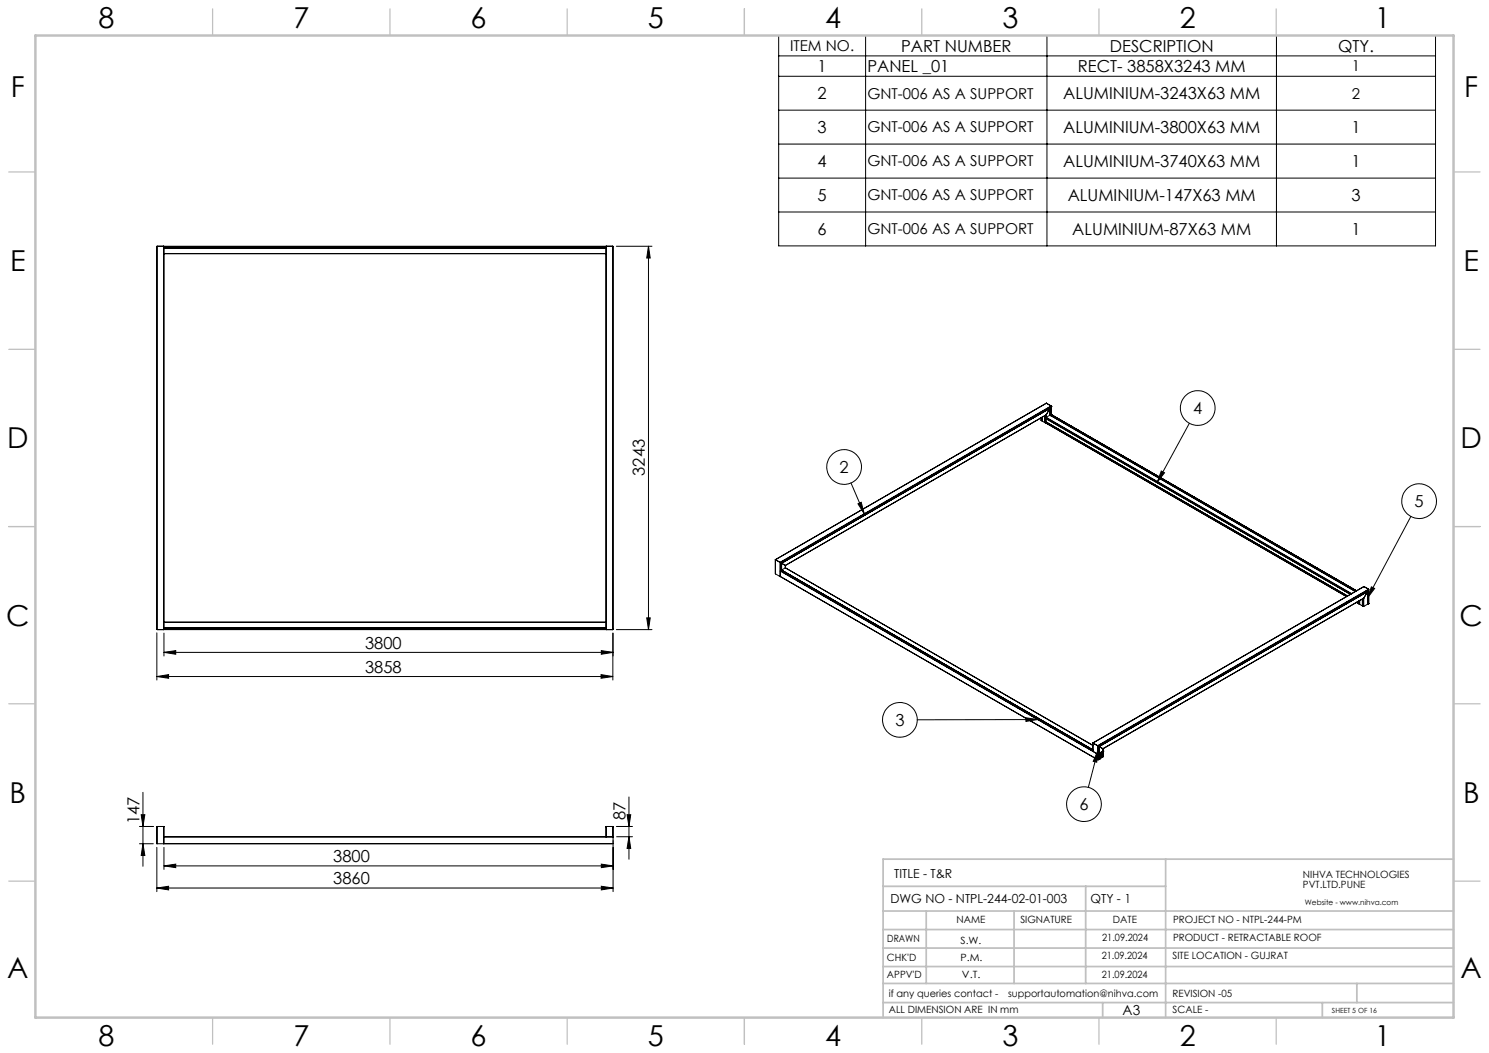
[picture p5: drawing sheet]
<svg xmlns="http://www.w3.org/2000/svg" width="420mm" height="297mm" viewBox="0 0 420 297" stroke-linecap="round" stroke-linejoin="round" font-family="sans-serif">
<g fill="none" stroke="#000" stroke-width=".28">
<path d="M219.6 10h185.3v59.4h-185.3zM219.6 15.8h185.3M244.2 10v59.4M295.3 10v59.4M360 10v59.4M219.6 21.5h185.3M219.6 31.1h185.3M219.6 40.6h185.3M219.6 50.2h185.3M219.6 59.8h185.3M44.3 69.5v108.1M44.3 69.5h1.9"/>
<path d="M46.2 69.5h.1M46.2 69.5v108.1M46.2 69.5h124.7M46.2 69.5v108M46.2 69.6h124.7M46.2 70h124.7M46.2 71.5h124.7M46.2 71.6h124.7M170.9 69.5v108M171 69.5h-.1M171 69.5h1.9M171 69.5v108.1"/>
<path d="M172.9 69.5h.1M172.9 69.5v108.1M172.9 69.5v108M173.8 69.5h10.1M182.9 69.5v108.1M182.9 69.5l.5 3.3h-1zM293.7 117.9v.7M293.7 118.6h.1M293.8 118.6h.1M293.8 117.8v.8M293.9 117.7v.9M293.9 118.6h.1"/>
<path d="M293.9 118.7h.1M293.9 117.7v1M293.9 118.7l.8 .5M294.7 117.3v1.9M294.8 119.2h-.1M294.8 117.2v2M294.9 119.1l-.1 .1M294.9 119.3h.1M294.9 117.2v2.1M295 119.3h.1M295 117.1v2.2M295.1 117.9h.1"/>
<path d="M295 119h.1M295.1 119.3h.1M295 117.9l86 49.7M295 119l85.1 49.1M295 119.3l84.8 49M295 117.8v.1M295 118.1v.9M295 119.2v.1M295 117.8l86.1 49.7M295 118.1l85.9 49.5M295 119.2l84.9 49M295.1 117.7l-.1 .1"/>
<path d="M295.1 118l-.1 .1M295.1 119.1l-.1 .1M295.1 117l-73.6 42.5M295.1 117.7l86.1 49.7M295.1 118l85.9 49.6M295.1 119.1l84.9 49M295.1 117v.7M295.1 118h.1M295.1 119.1h.1M295.2 118h-.1M295.2 119.1h-.1M295.2 113.7l-76.5 44.2"/>
<path d="M295.2 113.7l1.3 .8M295.8 115l.3 .2M295.9 115v.1M296.1 115.1h.1M296.1 114.9v.2M296.2 117.1h.1M296.2 115.1v.1M296.2 117.1l86.1 49.7M296.2 115.1l-75.8 43.8M296.2 115.1v2M296.2 117.1l-1.1 .6M296.2 115.2l-1.1 1.8"/>
<path d="M296.4 114.7v2.5M296.4 116.9h.1M296.4 117h.1M296.4 114.7h.1M296.4 117l86.2 49.7M296.4 114.7l-76.2 44M296.5 116.9h.1M296.5 114.5v.1M296.5 114.6l-.1 2.7M296.5 114.6l-76.4 44.1M296.5 114.5l-76.5 44.1M296.5 114.6l-.1 .1"/>
<path d="M296.5 116.9l86.1 49.7-86.2-49.7M296.5 114.5v2.4M335.5 119.4l-9.1 16.6M240 136.2l3.8 8.7M327.6 132.9l.9 .4-2.1 2.7zM218.7 157.9v4M218.7 157.9h.1M218.7 157.9l1.3 .7M220 158.6l.1 .1M220 158.6v4M220.1 158.7v2.3M220.1 158.7h.1"/>
<path d="M220.2 158.7h.1M220.2 158.7l.2 .2M220.5 158.9h.1M220.5 158.9v2.2M220.5 158.9l1 .6M221.5 159.5h.1M221.5 159.5v.7M242 142.1l.9-.4 .9 3.2zM398 145.7l-12.3 23M44.2 178.5v13.3M44.3 177.6h1.9M46.2 177.5h126.7"/>
<path d="M46.2 177.5v.1M46.2 175.5h124.7M46.2 177.1h124.7M46.2 177.4h124.7M46.2 177.5h124.7M46.2 178.6v6.4M170.9 177.5l.1 .1M172.9 178.6v13.2M172.9 177.5v.1M172.9 178.6v6.4M173.8 177.6h10.1M182.4 174.3h1l-.5 3.3z"/>
<path d="M218.7 161.9l1.3 .7M220 162.6h.1M220.1 162.6h.1M220.1 162.6l89.6 51.7M220.1 161.1l89.6 51.7M220.1 161.1v1.5M220.1 161v.1M220.1 161l88.2 50.8M220.2 161h.1M220.5 160.8h.1M220.5 160.8l87.8 50.7M220.5 160.9v.2"/>
<path d="M221.5 160.2l-1 .6M221.5 160.2h.1M221.5 160.2l86.8 50.1M221.5 160.2l86.8 50M382.6 169.9l.6 .3M382.9 169.8l.3 .2-.4-.2M382.9 169.8l.3 .1zM383.2 170.2h.1M383.2 169.6v.6M383.2 170.2l.1 .1M383.3 170.3v.1M383.3 169.5v.8"/>
<path d="M383.3 169.5v.9M383.4 170.3l-.1 .1M383.4 169.4v.9M383.5 170.3h-.1M383.5 169.4v1.1l.8 .4M384.3 170.9h.1M384.3 168.9v2M384.4 168.9v2M384.5 170.8l-.1 .1M384.5 171h.1M384.5 168.9v2.1M384.5 171l.1 .1"/>
<path d="M384.6 171.1h.1M384.6 168.8v2.3M384.7 165.4h.1M384.7 168.7l-73.6 42.5M384.7 165.4l-76.4 44.1M384.7 168.7v2.4M384.7 165.4l1.3 .8M384.7 165.4l-76.4 44.2M385.4 166.8l.2 .1M385.5 166.7v.1M385.7 166.8h.1M385.7 166.8l-75.7 43.7"/>
<path d="M385.7 166.8v.1M385.7 166.5v.4M385.7 170.4h.1M385.7 166.9h.1M385.7 166.9v3.5M385.7 166.9l-1 1.8M385.7 170.4l-1 .7M385.7 170.1l.3 .1M385.7 166.9l-75.7 43.7M386 166.4v3.9M386 170.2h.1M386 166.4h.1"/>
<path d="M386 166.4l-76.3 44M386 166.2v.1M386 166.3v.1M386 166.3v4M386 166.2l-76.4 44.1M386 166.3l-76.3 44.1M386.1 166.3l-.1 4M386.8 165.5l.9 .5-2 2.7zM44.2 190.8l3.4-.5v1zM44.2 190.8h128.7M46.2 184l3.4-.5v1zM46.2 184h126.7"/>
<path d="M169.5 190.3l3.4 .5-3.4 .5zM169.6 183.5l3.3 .5-3.3 .5zM289.4 202.5l3.3 .4-3.3 .6zM292.7 202.9l-34 .1M308.3 209.5v.1M308.3 209.5v2.4M308.3 209.6l1.3 .7M308.3 209.6v2.3M308.3 211.9l1.3 .8M309.6 210.3l.1 .1M309.6 212.7h.1M309.6 210.3v2.4"/>
<path d="M309.7 214.3h.1M309.7 212.8v1.5M309.7 211.7l-.3 3.3-1-.3zM309.7 212.7v.1M309.7 213.9h.1M309.7 214.2h.1M309.7 212.8h.1M309.7 212.8v.5l.4-.2M309.7 211.7l-2.7 10.4M309.7 213.9v.4M309.7 214l.3 .1M309.7 212.9l.4 .2"/>
<path d="M309.7 212.7h.1M309.7 210.4h.1M309.7 213.6h.1M309.7 213.3h.1M309.7 210.4v2.3M309.7 213.3v.3M309.7 212.4l.3 .1M309.7 210.4l.3 .1M310 210.5h.1M310 212.5h.1M310 210.5v2M310 212.4l-.3-.1 .3 .2"/>
<path d="M310 214.1h.1M310 210.6l1.1 .6M310.1 214.1h.1M310.1 213.5h.1M310.1 213.5l-.4 .4M310.1 213.1h.1M310.1 212.5h.1M310.1 214.1l-.4-.2 .3 .2M310.1 213.7h.1M310.1 214h.1M310.1 212.8h.1M310.1 213h.1"/>
<path d="M310.1 212.7h.1M310.1 213.5l.1 .1M310.1 212.5v.6M310.1 213.5v.6M310.2 213.6h.1M310.2 212.7l-.1 .2M310.2 213.6l-.1 .1M310.2 212.7l-.1 .1M310.3 213.6h.1M310.3 213.6l-.2 .1M310.6 212.2l.4 .3M310.6 212.2l.3 .2"/>
<path d="M310.7 213.2l.2 .1M310.7 212.1l.2 .2M310.8 212.7l.3 .2M310.8 213.1l.1 .1M310.9 213.2h.1M310.9 213.3l.1 .1M310.9 212.4h.1M310.9 213l.2 .1M310.9 212.4l-.3-.2 .5 .3M310.9 212.3v.1M310.9 213.2v.1M311 213.4l-.4-.2 .4 .3"/>
<path d="M311 212v.1M311 212.2h.1M311 213.4l.1 .1M311 212.1l.1 .1M311 212h.1M311 213.1h.1M311 212.9h.1M311 212.9l-.9 .6M311 213.5h.1M311 213.4h.1M311 212.5h.1M311 211.9h.1"/>
<path d="M311 211.9l-.9 .6M311 212.3h.1M311 212.1l-.1 .2M311 212.1h.1M311 213.1l-.1 .1M311 213.5l-.9 .5M311 212.9l-1.3 .7M311 212.5l-1.3 .8M311 212.5l-.9 .5M311 212.3l-.1 .1M311.1 211.2h.1M311.1 213.3h.1"/>
<path d="M311.1 211.9h.1M311.1 212.2v1.1M311.1 212.5h-.1M311.1 211.2v.7M311.1 211.9v.1M311.1 212.3v.2M311.1 212.5v.4M311.1 212.9v.2M311.1 213.4v.1M311.1 211.9l-1.1 .6M311.2 213.3l-1.2 .8M311.2 211.9l-.1 .3"/>
<path d="M39.3 233.1h4M39.3 238h4M39.8 229.8h1.1l-.6 3.3zM40.3 238l.6 3.3h-1.1zM40.3 223.5v20.8M44.2 239v12.5M44.3 233.1v4.9M44.3 233.1h1.9M44.3 238h1.9M46.2 238h.1M46.2 233.1v.1M46.2 233.1v4.9"/>
<path d="M46.2 236v.1M46.2 237.9h126.7l-126.7 .1M46.2 237.9v.1M46.2 233.2v2.8M46.2 236.1v1.8M46.2 236h124.7M46.2 236.1h126.7M46.2 239v6.2M170.9 236h.1M170.9 233.2v2.8M171 233.1l-.1 .1M171 236h1.9"/>
<path d="M171 233.1h1.9M171 233.1v2.9M172.9 233.1v.1M172.9 236h.1M172.9 233.1v2.9M172.9 236v.1M172.9 233.2v2.8M172.9 236.1v15.4M173.8 233.1h4.6M173.9 236h4.5M176.9 229.8h1l-.5 3.3zM177.4 236l.5 3.3h-1z"/>
<path d="M177.4 224.8v17.6M44.2 250.5l3.4-.5v1zM44.2 250.5h128.7M46.2 244.2l3.4-.5v1zM46.2 244.2h126.7M169.6 243.7l3.3 .5-3.3 .5zM169.6 250l3.3 .5-3.3 .5z"/>
<circle cx="337.9" cy="115.1" r="4.9"/>
<circle cx="238.1" cy="131.7" r="4.9"/>
<circle cx="400.3" cy="141.4" r="4.9"/>
<circle cx="253.8" cy="203" r="4.9"/>
<circle cx="305.8" cy="226.8" r="4.9"/>
</g>
<g fill="none" stroke="#c0c0c0" stroke-width=".35">
<path d="M60 2.5v7.5M110 2.5v7.5M160 2.5v7.5M210 2.5v7.5M260 2.5v7.5M310 2.5v7.5M360 2.5v7.5M2.5 48.5h7.5M410 48.5h7.5M2.5 98.5h7.5M410 98.5h7.5M2.5 148.5h7.5"/>
<path d="M410 148.5h7.5M2.5 198.5h7.5M410 198.5h7.5M2.5 248.5h7.5M410 248.5h7.5M60 287v7.5M110 287v7.5M160 287v7.5M210 287v7.5M260 287v7.5M310 287v7.5M360 287v7.5"/>
</g>
<g fill="none" stroke="#c0c0c0" stroke-width=".5">
<path d="M249.1 257h160.9M249.1 250h79.7M261.3 257v20.4M286 257v20.4M306.2 250v27.4M328.8 242.3v44.7M410 242.3h-160.9v44.7M249.1 272.6h160.9M249.1 267.4h160.9M249.1 262.2h160.9M249.1 277.4h160.9M382.7 277.4v5.4"/>
<path d="M249.1 282.8h160.9M311 282.8v4.2M373 282.8v4.2"/>
</g>
<path d="M10 10h400v277h-400z" fill="none" stroke="#c0c0c0" stroke-width=".7"/>
<path d="M322.6 133.8l9.6 5.5" fill="none" stroke="#00f" stroke-width=".28"/>
<g fill="#000">
<path d="M327.6 132.9l.9 .4-2.1 2.7z"/>
<path d="M182.9 69.5l.5 3.3h-1zM182.4 174.3h1l-.5 3.3z"/>
<path d="M242 142.1l.9-.4 .9 3.2zM289.4 202.5l3.3 .4-3.3 .6zM309.7 211.7l-.3 3.3-1-.3zM386.8 165.5l.9 .5-2 2.7z"/>
<path d="M46.2 184l3.4-.5v1zM169.6 183.5l3.3 .5-3.3 .5z"/>
<path d="M169.5 190.3l3.4 .5-3.4 .5zM44.2 190.8l3.4-.5v1z"/>
<path d="M177.4 236l.5 3.3h-1zM176.9 229.8h1l-.5 3.3zM40.3 238l.6 3.3h-1.1zM39.8 229.8h1.1l-.6 3.3z"/>
<path d="M46.2 244.2l3.4-.5v1zM169.6 243.7l3.3 .5-3.3 .5zM44.2 250.5l3.4-.5v1zM169.6 250l3.3 .5-3.3 .5z"/>
</g>
<g font-size="8.1">
<text x="27.8" y="8">8</text>
<text x="82.8" y="8">7</text>
<text x="132.8" y="8">6</text>
<text x="182.8" y="8">5</text>
<text x="232.8" y="8">4</text>
<text x="282.8" y="8">3</text>
<text x="332.8" y="8">2</text>
<text x="387.8" y="8">1</text>
<text x="3" y="27.2">F</text>
<text x="413" y="27.2">F</text>
<text x="2.8" y="76.5">E</text>
<text x="412.8" y="76.5">E</text>
<text x="2" y="126.5">D</text>
<text x="412" y="126.5">D</text>
<text x="1.7" y="176.5">C</text>
<text x="411.7" y="176.5">C</text>
<text x="2.7" y="226.5">B</text>
<text x="412.7" y="226.5">B</text>
<text x="2" y="275.7">A</text>
<text x="412" y="275.7">A</text>
<text x="27.8" y="295">8</text>
<text x="82.8" y="295">7</text>
<text x="132.8" y="295">6</text>
<text x="182.8" y="295">5</text>
<text x="232.8" y="295">4</text>
<text x="282.8" y="295">3</text>
<text x="332.8" y="295">2</text>
<text x="387.8" y="295">1</text>
</g>
<g font-size="4.7">
<text x="254.2" y="14.6">PART NUMBER</text>
<text x="313.1" y="14.6">DESCRIPTION</text>
<text x="377.5" y="14.6">QTY.</text>
<text x="230.6" y="20.3">1</text>
<text x="244.7" y="20.3">PANEL _01</text>
<text x="304" y="20.3">RECT- 3858X3243 MM</text>
<text x="230.6" y="28">2</text>
<text x="299.9" y="28">ALUMINIUM-3243X63 MM</text>
<text x="230.6" y="37.5">3</text>
<text x="299.9" y="37.5">ALUMINIUM-3800X63 MM</text>
<text x="381.2" y="37.5">1</text>
<text x="230.6" y="47.1">4</text>
<text x="299.9" y="47.1">ALUMINIUM-3740X63 MM</text>
<text x="381.2" y="47.1">1</text>
<text x="230.6" y="56.7">5</text>
<text x="301.2" y="56.7">ALUMINIUM-147X63 MM</text>
<text x="381.2" y="56.7">3</text>
<text x="230.6" y="66.2">6</text>
<text x="302.5" y="66.2">ALUMINIUM-87X63 MM</text>
<text x="381.2" y="66.2">1</text>
<text x="336.6" y="116.8">4</text>
<text x="181.9" y="134.2" transform="rotate(-90 181.9 134.2)">3243</text>
<text x="236.8" y="133.4">2</text>
<text x="399" y="143">5</text>
<text x="103" y="183">3800</text>
<text x="103" y="189.8">3858</text>
<text x="252.6" y="204.7">3</text>
<text x="39.3" y="232.5" transform="rotate(-90 39.3 232.5)">147</text>
<text x="176.4" y="231.2" transform="rotate(-90 176.4 231.2)">87</text>
<text x="304.5" y="228.5">6</text>
<text x="94" y="243.2">3800</text>
<text x="94" y="249.5">3860</text>
</g>
<g font-size="4.2">
<text x="222.9" y="14.4">ITEM NO.</text>
<text x="381.3" y="20.1">1</text>
<text x="244.7" y="27.8">GNT-006 AS A SUPPORT</text>
<text x="381.3" y="27.8">2</text>
<text x="244.7" y="37.4">GNT-006 AS A SUPPORT</text>
<text x="244.7" y="46.9">GNT-006 AS A SUPPORT</text>
<text x="244.7" y="56.5">GNT-006 AS A SUPPORT</text>
<text x="244.7" y="66.1">GNT-006 AS A SUPPORT</text>
</g>
<text font-size="3.9" x="316.7" y="286.4">A3</text>
<g font-size="3.5">
<text x="252.2" y="247.7">TITLE - T&amp;R</text>
<text x="251.2" y="254.8">DWG NO - NTPL-244-02-01-003</text>
<text x="307.6" y="254.8">QTY - 1</text>
</g>
<g font-size="2.8">
<text x="367.5" y="247.7">NIHVA TECHNOLOGIES</text>
<text x="367.5" y="250.5">PVT.LTD.PUNE</text>
<text x="269.8" y="260.4">NAME</text>
<text x="287.8" y="260.4">SIGNATURE</text>
<text x="313.9" y="260.5">DATE</text>
<text x="330.9" y="260.5">PROJECT NO - NTPL-244-PM</text>
<text x="250.3" y="265.7">DRAWN</text>
<text x="270.9" y="266.1">S.W.</text>
<text x="310.9" y="265.5">21.09.2024</text>
<text x="330.9" y="265.5">PRODUCT - RETRACTABLE ROOF</text>
<text x="250.2" y="271.1">CHK'D</text>
<text x="250.2" y="275.8">APPV'D</text>
<text x="270.9" y="271.1">P.M.</text>
<text x="271.3" y="275.8">V.T.</text>
<text x="310.8" y="270.6">21.09.2024</text>
<text x="310.8" y="275.8">21.09.2024</text>
<text x="330.7" y="270.6">SITE LOCATION - GUJRAT</text>
<text x="250.7" y="281.1">if any queries contact -</text>
<text x="284.3" y="281.1">supportautomation@nihva.com</text>
<text x="330.7" y="281.1">REVISION -05</text>
<text x="250.7" y="285.6">ALL DIMENSION ARE IN mm</text>
<text x="330.7" y="285.6">SCALE -</text>
</g>
<text font-size="2.1" x="368.1" y="255.1">Website - www.nihva.com</text>
<text font-size="2" x="375.7" y="285.6">SHEET 5 OF 16</text>
</svg>
